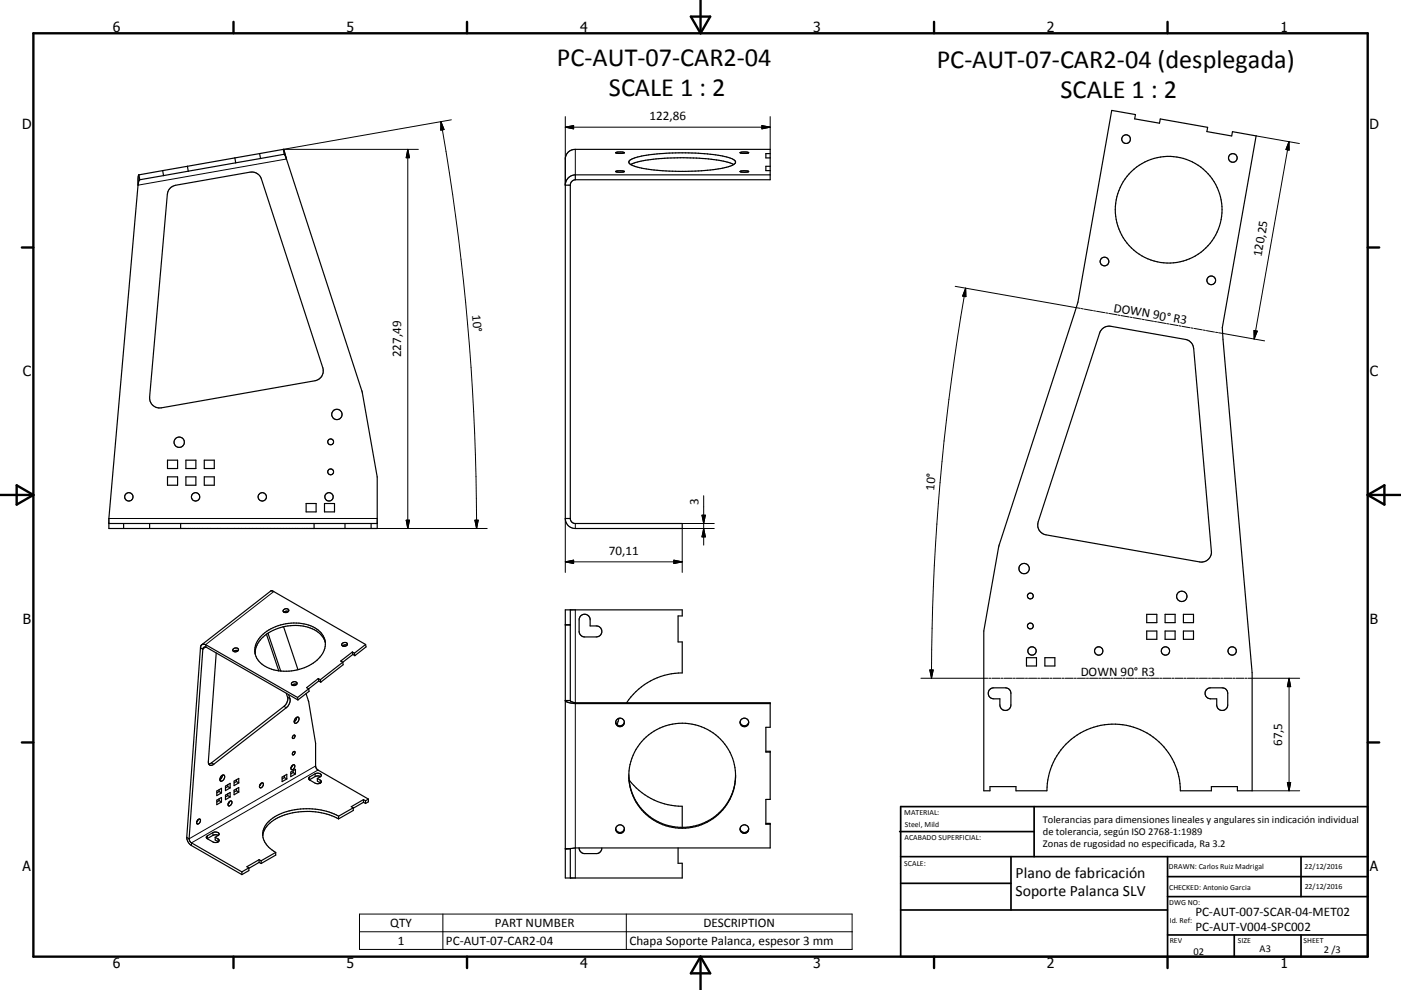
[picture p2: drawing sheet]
<svg xmlns="http://www.w3.org/2000/svg" width="420mm" height="297mm" viewBox="0 0 420 297" stroke-linecap="round" stroke-linejoin="round" font-family="sans-serif">
<g fill="none" stroke="#000" stroke-width=".36">
<path d="M333.3 33.1l7.1 1.3-.2 1.3 7.4 1.3 .3-1.3 14.2 2.5-.3 1.3 7.5 1.3 .2-1.3 7.1 1.3-10.1 57.5 8.9 103.5v35.4h-4.4v-1.2h-7.8v1.2h-9.3a20 20 0 0 0-20-20 20 20 0 0 0-20 20h-9.3v-1.2h-7.8v1.2h-1.9v-47.9l4.6-25.5 23.7-73.1zM41.7 52.5l-.3 .9v2.2M41.7 52.5l.2 1.4M41.9 53.9l-.3 .5-.2 1.2M48.8 51.2l.2 1.5M48.8 51.2l-7.1 1.3M49 52.7l-7.1 1.2M51 56.5l1.7-.9 22.3-4a3 3 0 0 1 3.4 2.1l18.4 56.6a3 3 0 0 1-2.4 3.9l-46 8.2a3 3 0 0 1-3.5-3.3l5.3-60.8 .3-1.1zM56.2 49.9l.2 1.5M56.4 51.4l-7.4 1.3M70.4 47.4l.3 1.4M77.8 46.1l-29 5.1"/>
<path d="M77.8 46.1l.3 1.5M78.1 47.6l-21.7 3.8M84.9 44.8h.1M84.9 44.8l-7.1 1.3M84.9 44.8l.3 1.5M85 44.8v.1M85 44.9l.9 2.8M85.2 46.3l.7 1.4M85.2 46.3l-7.1 1.3M85.9 47.7l22.7 69.9 4.5 25.5v15.5h-80.5v-3l8.8-100M169.5 55.6h1.5M171 55.6v100"/>
<path d="M172.5 53.9h58.4v-9.1h-58.4a2.94 2.94 0 0 0-3 2.6v108.2M172.5 52.5a3.1 3.1 0 0 0-3 2.8M172.5 52.5v1.4M172.5 53.9a1.6 1.6 0 0 0-1.5 1.7M172.5 52.5h58.4M184.6 45.8l.8-.2 1.8 .2M184.6 45.8l.8 .2 1.8-.2M184.6 45.8h.1M187.1 51.4l-1.5-.2-1 .2 1.3 .3 1.2-.2M187.1 51.4h.1M187.2 45.8h.1M187.2 51.4v.1"/>
<path d="M187.2 51.5h-.1M188.7 48.2a19.2 19.2 0 0 1 9.1-2.1 60.8 60.8 0 0 1 21.5 1.5 1.08 1.08 0 0 1 1 1.4l-.4 .4a30 30 0 0 1-11.5 1.9h-7.8a28.1 28.1 0 0 1-11.7-2.1l-.4-.5zM189.1 49.4a33 33 0 0 1 13-2 49 49 0 0 1 17.6 1.8l.3 .2M221.9 45.8h.1M221.9 45.8l.8-.2 1.8 .2M221.9 45.8l.8 .2 1.8-.2M221.9 51.4l1.5-.2a.62 .62 0 0 1 1 .3l-1.5 .2a.63 .63 0 0 1-1-.3zM224.5 45.8h.1M230.9 49.9h-1.3v1.3h1.3M230.9 46.1h-1.3v1.3h1.3M330.5 98.6l1-.6 1.6-.1 22.3 3.9a3 3 0 0 1 2.5 2.7l5.3 60.9a2.99 2.99 0 0 1-3.5 3.2l-46.1-8.1a2.99 2.99 0 0 1-2.3-3.9l18.4-56.7zM50.2 138.1h3v2.5h-3z"/>
<path d="M55.7 138.1h3v2.5h-3zM61.2 138.1h3v2.5h-3zM32.6 157.1h80.5M37.1 157.1v1.5M44.9 157.1v1.5M50.2 143.1h3v2.5h-3zM54.2 157.1v1.5M55.7 143.1h3v2.5h-3zM61.2 143.1h3v2.5h-3zM91.8 151.1h3v2.5h-3zM94.2 157.1v1.5M97.3 151.1h3v2.5h-3z"/>
<path d="M103.4 157.1v1.5M111.3 157.1v1.5M169.5 155.6h1.5M169.5 155.6a2.96 2.96 0 0 0 3 3h32v-1.5h-32a1.47 1.47 0 0 1-1.5-1.5M60.1 194.3l.7 .4M60.1 194.3l-4.1 56.9M60.8 194.7l-4.1 56.9M61.6 193.4h-1.1l-.4 .9M61.6 193.4l.2 .7M61.6 193.4l27.6 15.9M61.8 194.1a.71 .71 0 0 0-1 .6M61.8 194.1l27.5 15.9"/>
<path d="M64.8 195.9l-2.2 33.3M69.9 194.7a.79 .79 0 0 1 .9-.4 .79 .79 0 0 1 .6 .9 .79 .79 0 0 1-1 .4 .79 .79 0 0 1-.5-.9zM71.4 195.2h-.8l-.6 .2M78.4 190.7a14.3 14.3 0 0 1 16.5-2 5.4 5.4 0 0 1 .6 8.9 14.2 14.2 0 0 1-16.5 2 5.4 5.4 0 0 1-.6-8.9zM79.9 190.3l3.7 11M80.3 190l3.9 11.3M85 183a.79 .79 0 0 1 .9-.5 .79 .79 0 0 1 .6 .9 .79 .79 0 0 1-1 .5 .79 .79 0 0 1-.5-.9zM85 188l4.3 12.9M86.4 183.5l-.5-.2-.8 .4M97.5 192.8a8.3 8.3 0 0 0-8.1-5.1 13.6 13.6 0 0 0-12.1 5.4l-.7 1.6-.1 1.6M102.5 193.1a.79 .79 0 0 1 1-.4 .79 .79 0 0 1 .5 .9 .79 .79 0 0 1-.9 .4 .79 .79 0 0 1-.6-.9zM102.8 198.7l-6.8 5.2"/>
<path d="M102.8 198.7l.1 .7-6.7 5.3M104 193.6l-.8-.1-.5 .3M105.6 195.6l.7 .4M105.6 195.6l.2 .7M105.6 195.6l-3.5 2.7 .7 .4M105.8 196.3l.6 .4M105.8 196.3l-3 2.4M106.3 196l.1 .7M109.6 193.4l-28.3-16.2-20.8 16.3M109.6 193.4l-3.3 2.6M109.6 193.4l.1 .7-3.3 2.6M171 183v27.2"/>
<path d="M174.1 184.8a1.65 1.65 0 0 1 1.8-.4 1.65 1.65 0 0 1 1 1.5v1.9h1.9a1.65 1.65 0 0 1 1.6 1.6 1.65 1.65 0 0 1-1.6 1.7h-3.5a1.73 1.73 0 0 1-1.7-1.7l.1-3.8zM307.7 197.3h3v2.5h-3zM313.3 197.3h3v2.5h-3zM343.8 184.3h3v2.5h-3zM343.8 189.3h3v2.5h-3zM349.3 184.3h3v2.5h-3zM349.3 189.3h3v2.5h-3zM354.8 184.3h3v2.5h-3zM354.8 189.3h3v2.5h-3zM85.8 208l.4 1.2a2.87 2.87 0 0 1-1.1 2.7l-21.7 17-.8 .3M86.5 208.4l.4 1.2a2.86 2.86 0 0 1-1.1 2.7l-21.7 17a.94 .94 0 0 1-1.5-.1M87.5 204.9a.79 .79 0 0 1 .9-.5 .79 .79 0 0 1 .6 .9 .79 .79 0 0 1-1 .5 .79 .79 0 0 1-.5-.9z"/>
<path d="M88.6 215.5a.61 .61 0 0 1 .9-.3 .61 .61 0 0 1 0 1 .7 .7 0 0 1-.5 .7 .7 .7 0 0 1-.8-.3zM88.9 205.3h-.8l-.5 .3M89 215.2l-.2 .7-.6 .6M89.2 209.3l.1 .7M91.8 208.1l.7 2.4 2.1 12.5v6.8l.3 .8 15.5 9.1M95.4 203.6l.6 .3M95.4 203.6l.2 .7M95.4 203.6l-3.5 2.7 .6 .4 .2 .7-3.4 2.6M95.6 204.3l.6 .4M95.6 204.3l-6.4 5M96 203.9l.2 .8M169.5 210.2l1.1 .6 1.9 .3"/>
<path d="M169.5 210.2h1.5M171 210.2l.4 .4 1.1 .2M172.5 210.8v.3M172.5 210.8h58.4v7.4h-1.3v7.4h1.3M172.5 211.1h58.4M184.6 216.6a1.3 1.3 0 0 0 1.2 1.4 1.3 1.3 0 0 0 1.4-1.1M184.6 216.6a1.31 1.31 0 0 0 1.2 1.2 1.31 1.31 0 0 0 1.3-.9M185.6 215.5l-.6 1.9M185.6 215.5a1.31 1.31 0 0 1 1.6 1.4M185.6 215.5l-.7 .4-.3 .7M187.9 210.8a20 20 0 0 1 16.6-8.9v-9.3h-1.2v-7.8h1.2v-1.8h-35v80.4h35v-4.4h-1.2v-4.6M221.9 216.6a1.29 1.29 0 0 0 1.3 1.4 1.29 1.29 0 0 0 1.3-1.4"/>
<path d="M221.9 216.6a1.29 1.29 0 0 1 1.3-1.1 1.29 1.29 0 0 1 1.3 1.1M221.9 216.6a1.29 1.29 0 0 0 1.3 1.2 1.29 1.29 0 0 0 1.3-1.2M296.6 207l1-.6h3.8a1.63 1.63 0 0 1 1.7 1.6v3.5a1.65 1.65 0 0 1-1.7 1.6 1.65 1.65 0 0 1-1.6-1.6v-1.8h-1.9a1.67 1.67 0 0 1-1.5-1 1.67 1.67 0 0 1 .2-1.7zM361.8 206.8l.8-.4h3.8a1.64 1.64 0 0 1 1.7 1.6v3.5a1.65 1.65 0 0 1-1.7 1.6 1.65 1.65 0 0 1-1.6-1.6v-1.8h-1.9a1.64 1.64 0 0 1-1.5-1.1 1.64 1.64 0 0 1 .4-1.8zM65 237.3l1.4-.8v1.4l-1.4 .8zM65.7 236.9v.6M65.7 239.7v.5M65.7 237.5l-.7 .4M65.7 237.5l.7 .4M66.3 232.9a.61 .61 0 0 1 .9-.3 .61 .61 0 0 1 0 1 .7 .7 0 0 1-.5 .7 .7 .7 0 0 1-.8-.3zM66.7 232.6l-.3 .8-.5 .5M67.6 238.6l1.4-.8v1.3l-1.4 .8z"/>
<path d="M67.6 235.8l1.4-.8v1.4l-1.4 .8zM68.3 236l-.7 .4M68.3 235.4v.6M68.3 238.2v.5M68.3 238.7l-.7 .4M68.3 238.7l.7 .4M68.3 236l.7 .4M70.2 237.1l1.4-.8v1.3l-1.4 .8zM70.2 234.3l1.4-.8v1.4l-1.4 .8zM70.9 237.2l-.7 .4M70.9 233.9v.6M70.9 236.7v.5"/>
<path d="M70.9 234.5l-.7 .4M70.9 234.5l.7 .4M70.9 237.2l.7 .4M78.2 235a.5 .5 0 0 1 .8 .1 .5 .5 0 0 1-.2 .7 .51 .51 0 0 1-.5 .6 .51 .51 0 0 1-.5-.6M78.2 235l-.4 .8M84.6 233.1l1.4-.8v1.4l-1.4 .8zM85.3 233.3l-.7 .4M85.3 232.7v.6M85.3 233.3l.7 .4M87.2 231.6l1.4-.8v1.4l-1.4 .8zM87.5 229.8l.3-.3a.45 .45 0 0 1 .6 .1 .45 .45 0 0 1-.1 .6 .64 .64 0 0 1-.4 .6 .64 .64 0 0 1-.7-.1zM87.7 229.6l-.5 .8"/>
<path d="M87.9 231.8l-.7 .4M87.9 231.2v.6M87.9 231.8l.7 .4M87.9 220.7l.3-.2a.51 .51 0 0 1 .1 .7 .51 .51 0 0 1-.6 .2zM87.9 225.6l.3-.2a.51 .51 0 0 1 .1 .7 .51 .51 0 0 1-.6 .2zM95.2 233.5l.8-.4a.64 .64 0 0 0 .2-.9 .64 .64 0 0 0-.8-.2l-.9 .1-1.8 1.1-.2 .4 .3 .4M95.2 233.5l.8 .5a.64 .64 0 0 1 .2 .9 .64 .64 0 0 1-.8 .2l-.9-.1-1.7-1M95.2 233.5v.9l.9 .5M96.1 233l-.8-.2-.7 .1-1.8 1.1M109 239.9l-3.7 2.1 .6 .4M109 239.9l.6 .3M109 239.9v.8"/>
<path d="M110.4 239.7v.8l-.8 .6M110.4 239.7l-.8 .5M188.5 232.6a16 16 0 0 0 16 15.6 16 16 0 0 0 16-15.6M188.6 234a20 20 0 0 0 15.9 7.9v6.3M193 221.8a15.9 15.9 0 0 1 23.5 .5 15.9 15.9 0 0 1-2.7 23.3 15.9 15.9 0 0 1-21.3-2.4 15.9 15.9 0 0 1 .5-21.4zM229.6 225.4h1.3v14.4h-1.3v7.5h1.3M56 251.2a3 3 0 0 0 1.4 2.5l15.1 8.7M56 251.2l.7 .4M56.7 251.6l.2 .8 .5 .5 15.1 8.7M59.4 245.9l.4-.2a.84 .84 0 0 1 .2 1 .84 .84 0 0 1-1 .4v-.7zM59.4 245.9l-.4 .7M61.9 251l1.9-1.2a1.09 1.09 0 0 1 1.8 .7l-1.1 .7 .9 .5a.63 .63 0 0 1 .2 .8 .63 .63 0 0 1-.9 .3l-.7-.1-1.8-1.1-.3-.2z"/>
<path d="M64.5 251.2v.8l.9 .6M65 240.1l1.4-.8v1.3l-1.4 .8zM65.4 250.7l-.8-.3-.6 .1-1.9 1.1M65.7 240.2l-.7 .4M65.7 240.2l.7 .4M68.8 240.5a.51 .51 0 0 1 .8 0 .51 .51 0 0 1-.2 .8 .51 .51 0 0 1-.6 .5 .51 .51 0 0 1-.4-.6M68.8 240.5l-.4 .7M68.8 240.4l-.4 .8M77.7 257.9l-3.7 2.1 .6 .4M77.7 257.9l.6 .3M77.7 257.9v.8M77.7 258.7l.6 .4"/>
<path d="M77.7 258.7l-3.1 1.8M78.3 258.2v.9M78.8 250.7a6.9 6.9 0 0 0 3.9 5M82.7 255.7v.9l-4.4 2.5M82.7 255.7l-4.4 2.5M101.5 245.7a20.5 20.5 0 0 0-20.1 .8 6.2 6.2 0 0 0-2.6 4.2M101.5 244.9v.8M101.5 244.9a20.3 20.3 0 0 0-20.3 1 5.6 5.6 0 0 0-2.4 4.8M105.9 242.4l-4.4 2.5M105.9 242.4v.8l-4.4 2.5M109 240.7l.6 .4M109 240.7l-3.1 1.8"/>
<path d="M109.6 240.2v.9M169.5 254.6h1.5M170.3 254.6h-.1M171 254.6v8.8M171.1 254.6h-.5M171.1 254.6h-.1M173.6 254.4a1.72 1.72 0 0 0 1.7 1.7h3.5a1.67 1.67 0 0 0 1.6-1.7M184.6 248.6a1.3 1.3 0 0 0 1.3 1.4 1.3 1.3 0 0 0 1.3-1.4M184.6 248.6a1.3 1.3 0 0 1 1.3-1.1 1.3 1.3 0 0 1 1.3 1.1M187.2 248.6a1.3 1.3 0 0 1-1.3 1.2 1.3 1.3 0 0 1-1.3-1.2M221.9 248.6a1.29 1.29 0 0 0 1.3 1.4 1.29 1.29 0 0 0 1.3-1.4M221.9 248.6a1.29 1.29 0 0 1 1.3-1.1 1.29 1.29 0 0 1 1.3 1.1"/>
<path d="M221.9 248.6a1.29 1.29 0 0 0 1.1 1.2 1.29 1.29 0 0 0 1.4-.9M224.5 248.6v.3M229.6 247h1.3v7.4h-58.4l-1.4 .2M72.5 261.6v.8M74.6 260.4l-2.1 1.2M74.6 260.4v.8l-2.1 1.2"/>
<circle cx="337.6" cy="41.7" r="1.3"/>
<circle cx="369.6" cy="47.4" r="1.29"/>
<circle cx="331.1" cy="78.4" r="1.3"/>
<circle cx="350.4" cy="62.9" r="16"/>
<circle cx="363.1" cy="84.1" r="1.31"/>
<circle cx="53.7" cy="132.7" r="1.55"/>
<circle cx="99.1" cy="132.6" r=".88"/>
<circle cx="101" cy="124.3" r="1.55"/>
<circle cx="38.6" cy="149.1" r="1.25"/>
<circle cx="58.6" cy="149.1" r="1.25"/>
<circle cx="78.6" cy="149.1" r="1.26"/>
<circle cx="98.6" cy="149.1" r="1.25"/>
<circle cx="99.1" cy="141.6" r=".87"/>
<circle cx="307" cy="170.6" r="1.55"/>
<circle cx="308.9" cy="178.8" r=".87"/>
<circle cx="354.3" cy="178.9" r="1.55"/>
<circle cx="308.9" cy="187.8" r=".88"/>
<circle cx="309.4" cy="195.3" r="1.25"/>
<circle cx="329.4" cy="195.3" r="1.25"/>
<circle cx="349.4" cy="195.3" r="1.25"/>
<circle cx="369.4" cy="195.3" r="1.25"/>
</g>
<g fill="none" stroke="#000" stroke-width=".3">
<path d="M132.2 36.5a706.1 706.1 0 0 1 10.7 122.1M132.2 36.5l.9 2.4-1 .1zM135.3 35.9l-50.4 8.9h40.5M169.5 38.2l2.5-.5v1zM169.5 35v20.6M169.5 38.2h61.4M228.4 37.7l2.5 .5-2.5 .5zM230.9 35v9.8M85.9 47.7l-44.5 7.9M122.3 44.8v113.8M122.3 44.8l.5 2.5h-1zM172.5 44.8v7.7"/>
<path d="M376.6 40.8l13 2.3M386.4 42.5l-10.4 59.2M386.4 42.5l.1 2.5-1-.1zM286.4 85.9l37.5 6.6M289.5 86.5a674.4 674.4 0 0 0-10.2 117M289.5 86.5l.1 2.5-1-.2zM324.2 92.6l.6 .1M325.1 92.7l2.4 .5M327.8 93.2l.7 .1M328.8 93.4l2.4 .4M331.5 93.9l.6 .1M332.4 94l2.5 .4"/>
<path d="M335.2 94.5l.6 .1M336.1 94.7l2.4 .4M338.8 95.2l.6 .1M339.7 95.3l2.5 .4M342.5 95.8l.6 .1M343.4 96l2.4 .4M346.1 96.5l.6 .1M347 96.6l2.5 .4M349.8 97.1l.6 .1M350.7 97.2l2.4 .5M353.5 97.7l.6 .1M354.4 97.9l2.4 .4"/>
<path d="M357.1 98.4l.6 .1M358 98.5l2.5 .5M360.8 99l.6 .1M361.7 99.2l2.4 .4M364.4 99.7l.6 .1M365.3 99.8l13.8 2.5M376 99.2l.9 .1-.9 2.4zM32.6 155.6h80.5M111.3 158.6h34.8M121.8 156.1h1l-.5 2.5zM142.4 156.1h1l-.5 2.5zM169.5 155.6v16.1"/>
<path d="M172.5 157.1v1.5M204.5 157.1h9.6M210.5 154.6h1l-.5 2.5zM211 148.7v14.9M211 158.6l.5 2.5h-1zM214.1 158.6h-9.6v13.1M82.1 177.5l-20.5 15.9M169.5 168.6h35M169.5 168.6l2.5-.5v1zM202 168.1l2.5 .5-2.5 .5zM61.6 194.1l-.8 .6M169.5 187.4h1.5"/>
<path d="M169.5 187.6h1.5M172.5 183v27.8M85.1 211.9l.7 .4M86.2 209.2l.7 .4M172.5 211.1v52.3M276.1 203.5h20.1M278.8 201h1l-.5 2.5zM296.5 203.5h.6M297.4 203.5h2.4M300.1 203.5h.6M301 203.5h2.5M303.8 203.5h.6"/>
<path d="M304.7 203.5h2.4M307.4 203.5h.7M308.4 203.5h2.4M311.1 203.5h.6M312 203.5h2.5M314.8 203.5h.6M315.7 203.5h2.4M318.4 203.5h.6M319.3 203.5h2.5M322.1 203.5h.6M323 203.5h2.4M325.7 203.5h.6"/>
<path d="M326.6 203.5h2.5M329.4 203.5h.6M330.3 203.5h2.4M333.1 203.5h.6M334 203.5h2.4M336.7 203.5h.6M337.6 203.5h2.5M340.4 203.5h.6M341.3 203.5h2.4M344 203.5h.6M344.9 203.5h2.5M347.7 203.5h.6"/>
<path d="M348.6 203.5h2.4M351.3 203.5h.6M352.3 203.5h2.4M355 203.5h.6M355.9 203.5h2.5M358.7 203.5h.6M359.6 203.5h2.4M362.3 203.5h.6M363.2 203.5h2.5M366 203.5h.6M366.9 203.5h2.4M369.6 203.5h.6"/>
<path d="M370.5 203.5h2.5M373.3 203.5h.6M374.2 203.5h15.4M386.5 203.5v33.7M386.5 203.5l.5 2.5h-1zM63.4 228.9l.7 .4M92.8 233.1v.8M94.5 232.1v.9M94.6 229.8l-37.9 21.8M95.3 231l-37.9 21.9v.8M96 234v.9M375.4 237.2h14.2"/>
<path d="M386 234.8h1l-.5 2.4zM62.2 250.8v.8M63.8 249.8v.8M65.4 251.7v.8M107.8 274.2h147.7v10.6h-147.7zM107.8 279.5h147.7M132.8 274.2v10.6M187.8 274.2v10.6"/>
</g>
<circle cx="169.5" cy="254.6" r=".18" fill="#000"/>
<g fill="none" stroke="#000" stroke-width=".71">
<path d="M10 10h400v277h-400zM70 6.6v3.4M140 6.6v3.4M207.1 5h5.8l-2.9 5zM210 0v10M280 6.6v3.4M350 6.6v3.4M6.6 74.2h3.4M410 74.2h3.5M0 148.5h10M5 145.6l5 2.9-5 2.9zM410 148.5h10.1"/>
<path d="M410 148.5l5.1-2.9v5.8zM6.6 222.7h3.4M410 222.7h3.5M70 287v3.4M140 287v3.4M210 287v10M210 287l2.9 5h-5.8zM280 287v3.4M350 287v3.4"/>
</g>
<g fill="none" stroke="#000" stroke-width=".51">
<path d="M269.7 249.5h40.3M270 242h140v45h-140zM270 257h140M303.1 257v16M310 242v15M350 257v30M390.1 257v12M270 265h33.1M270 273h80M350 269h60M350 263h60M350 280.5h60"/>
<path d="M370 280.5v6.5M390.1 280.5v6.5"/>
</g>
<g fill="#000" stroke="#000" stroke-width=".3">
<path d="M132.2 36.5l.9 2.4-1 .1zM169.5 38.2l2.5-.5v1zM228.4 37.7l2.5 .5-2.5 .5zM122.3 44.8l.5 2.5h-1zM386.4 42.5l.1 2.5-1-.1zM289.5 86.5l.1 2.5-1-.2zM376 99.2l.9 .1-.9 2.4zM121.8 156.1h1l-.5 2.5zM142.4 156.1h1l-.5 2.5zM210.5 154.6h1l-.5 2.5zM169.5 168.6l2.5-.5v1zM202 168.1l2.5 .5-2.5 .5z"/>
<path d="M211 158.6l.5 2.5h-1zM278.8 201h1l-.5 2.5zM386.5 203.5l.5 2.5h-1zM386 234.8h1l-.5 2.4z"/>
</g>
<g font-size="7.9">
<text x="167" y="19.9">PC-AUT-07-CAR2-04</text>
<text x="280.8" y="20.5">PC-AUT-07-CAR2-04 (desplegada)</text>
<text x="182.5" y="28.9">SCALE 1 : 2</text>
<text x="317.9" y="29.5">SCALE 1 : 2</text>
</g>
<g font-size="4.7">
<text x="304.5" y="263.5">Plano de fabricación</text>
<text x="304.5" y="268.9">Soporte Palanca SLV</text>
</g>
<g font-size="4.2">
<text x="33.9" y="9.6">6</text>
<text x="103.9" y="9.6">5</text>
<text x="173.9" y="9.6">4</text>
<text x="243.8" y="9.6">3</text>
<text x="313.9" y="9.6">2</text>
<text x="383.9" y="9.6">1</text>
<text x="6.7" y="38.7">D</text>
<text x="410.5" y="38.7">D</text>
<text x="6.9" y="112.9">C</text>
<text x="410.7" y="112.9">C</text>
<text x="6.9" y="187.1">B</text>
<text x="410.7" y="187.1">B</text>
<text x="6.8" y="261.4">A</text>
<text x="410.7" y="261.4">A</text>
<text x="33.9" y="290.4">6</text>
<text x="103.9" y="290.4">5</text>
<text x="173.9" y="290.4">4</text>
<text x="243.8" y="290.4">3</text>
<text x="313.9" y="290.4">2</text>
<text x="383.9" y="290.4">1</text>
</g>
<g font-size="3.9">
<text x="194.7" y="36.1">122,86</text>
<text x="378.2" y="77.1" transform="rotate(-80 378.2 77.1)">120,25</text>
<text x="141.6" y="94.5" transform="rotate(85 141.6 94.5)">10°</text>
<text x="333.8" y="93.5" transform="rotate(10 333.8 93.5)">DOWN 90° R3</text>
<text x="120.2" y="107.2" transform="rotate(-90 120.2 107.2)">227,49</text>
<text x="280.1" y="147.3" transform="rotate(-85 280.1 147.3)">10°</text>
<text x="209.4" y="151.5" transform="rotate(-90 209.4 151.5)">3</text>
<text x="182.5" y="166.5">70,11</text>
<text x="324" y="202.7">DOWN 90° R3</text>
<text x="384.4" y="223.9" transform="rotate(-90 384.4 223.9)">67,5</text>
<text x="358.4" y="274.9">PC-AUT-007-SCAR-04-MET02</text>
<text x="117" y="278.1">QTY</text>
<text x="148.3" y="278.1">PART NUMBER</text>
<text x="210.9" y="278.1">DESCRIPTION</text>
<text x="358.4" y="279.4">PC-AUT-V004-SPC002</text>
<text x="119.3" y="283.5">1</text>
<text x="133.7" y="283.5">PC-AUT-07-CAR2-04</text>
<text x="188.7" y="283.5">Chapa Soporte Palanca, espesor 3 mm</text>
</g>
<g font-size="3.1">
<text x="312.7" y="246.8">Tolerancias para dimensiones lineales y angulares sin indicación individual</text>
<text x="312.7" y="250.4">de tolerancia, según ISO 2768-1:1989</text>
<text x="312.7" y="254">Zonas de rugosidad no especificada, Ra 3.2</text>
<text x="357.8" y="286.5">02</text>
<text x="377.6" y="285.6">A3</text>
<text x="396.9" y="285.9">2 /3</text>
</g>
<g font-size="2.4">
<text x="271.1" y="244.4">MATERIAL:</text>
<text x="271.2" y="252">ACABADO SUPERFICIAL:</text>
<text x="271.3" y="248">Steel, Mild</text>
<text x="271.1" y="259.7">SCALE:</text>
<text x="350.4" y="260.8">DRAWN: Carlos Ruiz Madrigal</text>
<text x="391.1" y="260.6">22/12/2016</text>
<text x="350.5" y="267">CHECKED: Antonio Garcia</text>
<text x="391.2" y="266.7">22/12/2016</text>
<text x="350.5" y="271.4">DWG NO:</text>
<text x="350.7" y="276.9">Id. Ref:</text>
<text x="350.7" y="282.8">REV</text>
<text x="371.1" y="282.9">SIZE</text>
<text x="390.8" y="283">SHEET</text>
</g>
</svg>
